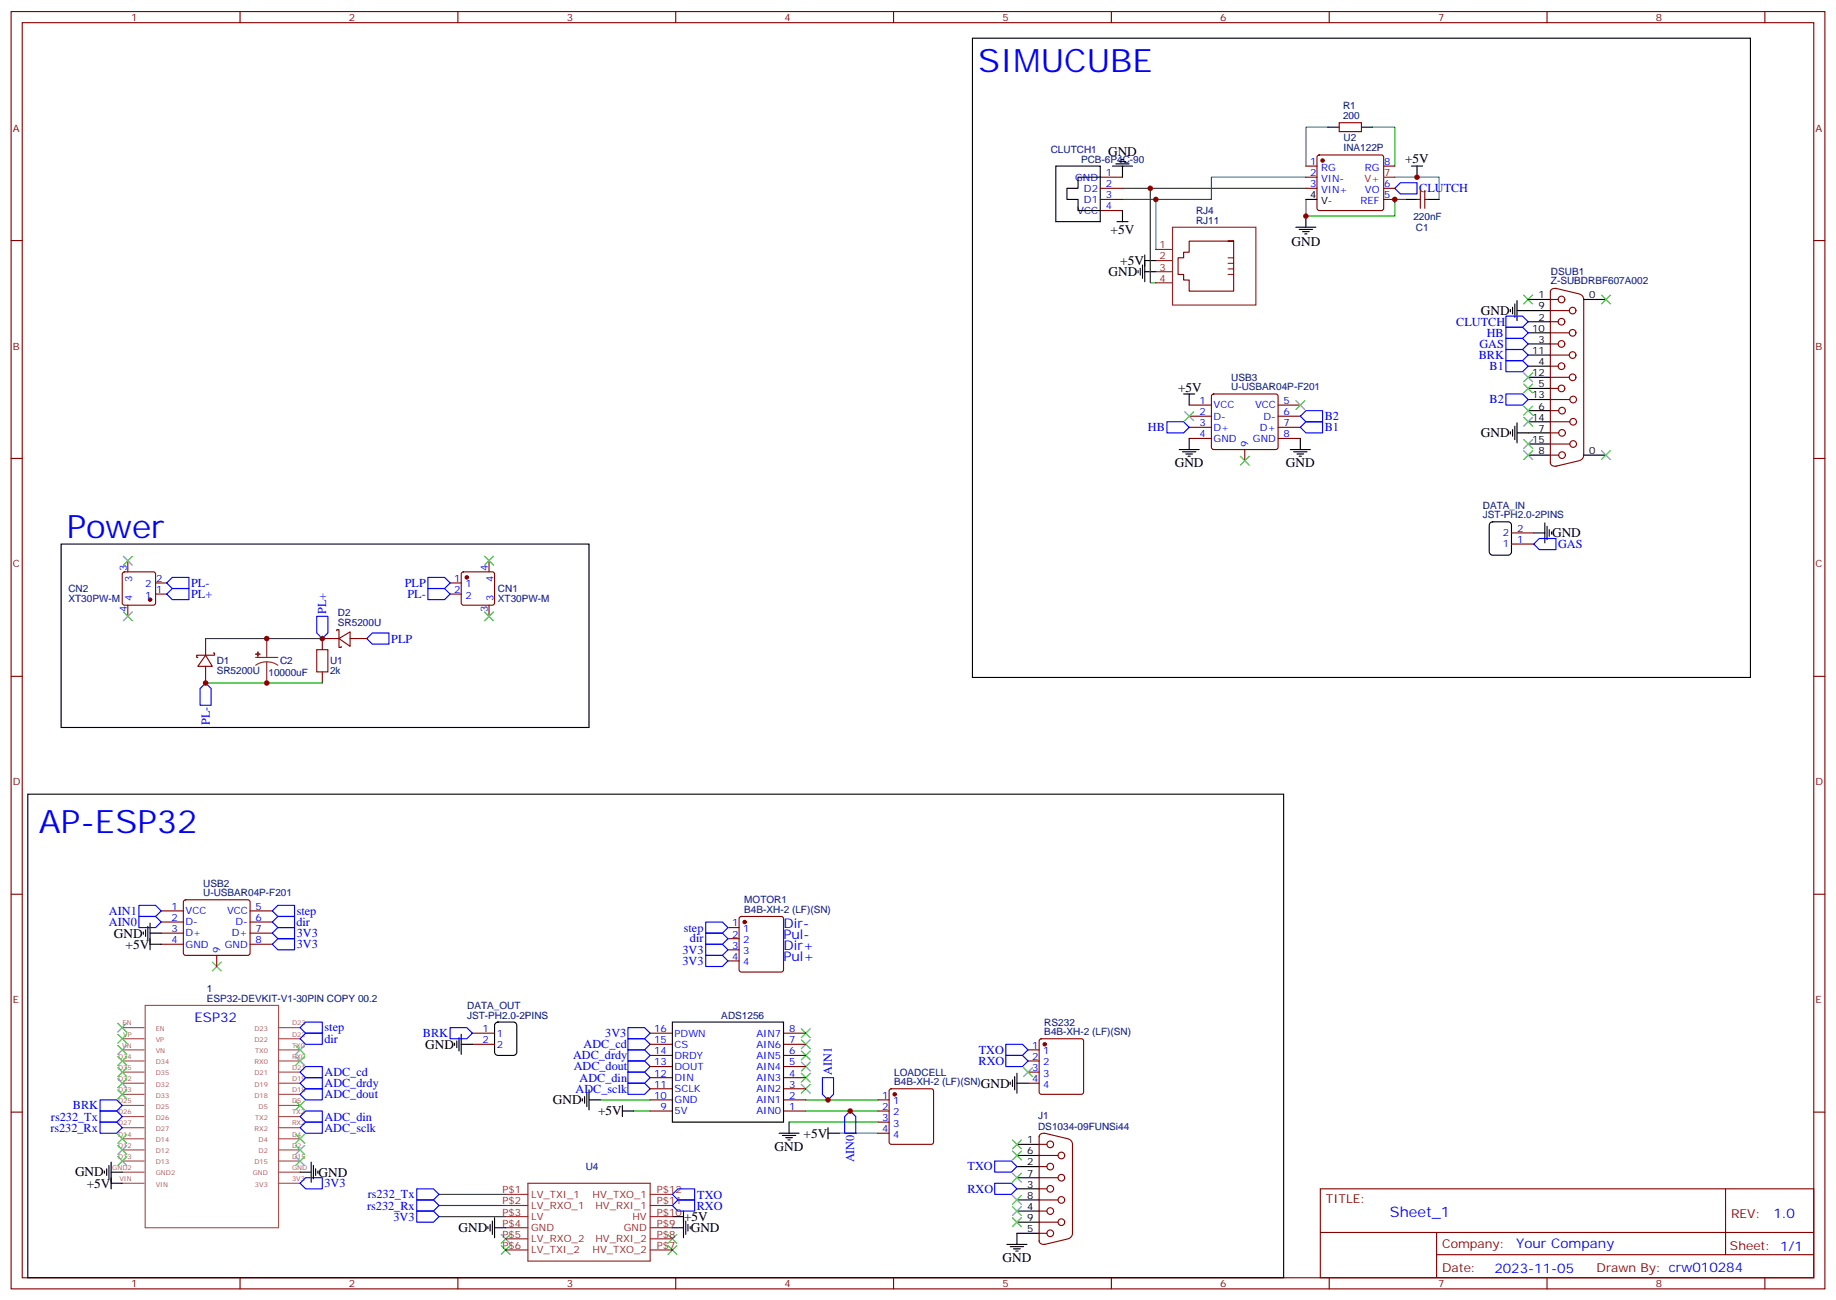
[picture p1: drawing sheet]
<svg xmlns="http://www.w3.org/2000/svg" width="583mm" height="413mm" viewBox="0 0 583 413" stroke-linecap="round" stroke-linejoin="round" font-family="sans-serif">
<g fill="none" stroke="#870000" stroke-width=".35">
<path d="M3.5 3.7h575.8v405.3h-575.8zM7.1 7.2h568.6v398.3h-568.6zM76.2 3.7v3.5M145.3 3.7v3.5M214.5 3.7v3.5M283.6 3.7v3.5M352.8 3.7v3.5M421.9 3.7v3.5M491.1 3.7v3.5M560.2 3.7v3.5M425.1 38.9h7.1v2.9h-7.1zM349.2 56.2h7.1"/>
<path d="M349.2 59.8h7.1M414.5 56.2h3.5M414.5 59.8h3.5M414.5 52.7h3.5M418.3 49.4l.4-.2h19.8l.5 .2 .2 .5v16.2l-.2 .5-.5 .2h-19.8l-.5-.2-.2-.5v-16.2zM439.2 59.8h3.5M439.2 52.7h3.5M3.5 76.3h3.6M349.2 63.3h7.1M349.2 66.8h7.1M389.8 76.5h1.8h-14.1v3.5h-1.8v1.8h-1.8v5.3h1.8v1.8h1.8v3.5h14.1v-15.9M439.2 63.3h3.5"/>
<path d="M449.8 63.3h1M450.8 60.5v5.6M452.3 63.3h1M452.3 60.5v5.6M575.7 76.3h3.6M492.1 92.6v54.3M492.1 98.6h6M492.1 95h2.5M493.9 91.5l7.4 1.8M494.1 91.6a1.31 1.31 0 0 0-2 1.1M501.4 93.3l1.1 .9 .2 .8v49.4l-.2 .9-1.1 .8M492.1 119.7h6"/>
<path d="M492.1 112.7h6M492.1 105.6h6M492.1 116.2h2.5M492.1 109.1h2.5M492.1 102.1h2.5M377.5 139.1h7M377.5 135.6h7M377.5 132.1h7M377.5 128.6h7M384.8 125.2l.4-.2h19.8l.5 .2 .2 .5v16.3l-.2 .5-.5 .2h-19.8l-.5-.3-.2-.4v-16.3zM405.7 139.1h7M405.7 135.6h7"/>
<path d="M405.7 132.1h7M405.7 128.6h7M492.1 123.3h2.5M492.3 133.8h6M492.3 126.8h6M492.3 137.4h2.5M492.3 130.3h2.5M3.5 145.5h3.6M395.1 142.7v3.5M492.1 146.8a1.41 1.41 0 0 0 2 1.1M492.3 140.9h6M492.3 144.4h2.5"/>
<path d="M501.3 146.2l-7.4 1.8M575.7 145.5h3.6M40.6 177.9v3.6M155.2 177.9v3.6M479.8 172.6h7M479.8 169.1h7M39 181.7l.5-.2h9.2l.5 .2 .2 .5v9.1l-.2 .5-.5 .3h-9.2l-.5-.3-.2-.5v-9.1zM40.6 192.1v3.5M49.4 185h3.5M49.4 188.5h3.5M142.9 185h3.5M142.9 188.5h3.5"/>
<path d="M146.6 181.7l.5-.2h9.2l.5 .2 .2 .5v9.1l-.2 .5-.5 .3h-9.2l-.5-.3-.2-.5v-9.1zM155.2 192.1v3.5M3.5 214.6h3.6M65.3 207.9l2.1 3.6h-4.6zM65.3 202.6v5.3M65.3 211.5v5.2M67.7 207.2h.4v.7h-5.7v.7h.4M102.3 213.2v3.5M106.9 200.2v-.4h.7v5.7h.7v-.4M107.6 202.6l3.5-2.1v4.6zM107.6 202.6h-5.3v3.6M111.1 202.6h5.3"/>
<path d="M575.7 214.6h3.6M3.5 283.8h3.6M51.2 299.6h7M51.2 296.1h7M51.2 292.6h7M51.2 289.1h7M58.4 285.7l.5-.2h19.8l.5 .2 .2 .5v16.3l-.3 .5-.4 .2h-19.8l-.5-.3-.2-.4v-16.3zM79.4 299.6h7M79.4 296.1h7M79.4 292.6h7M79.4 289.1h7M231.1 294.4h3.5"/>
<path d="M231.1 297.9h3.5M234.8 291l.5-.2h12.7l.5 .2 .2 .5v16.3l-.2 .5-.5 .2h-12.7l-.5-.3-.2-.4v-16.3zM575.7 283.8h3.6M68.8 303.2v3.5M231.1 301.4h3.5M231.1 304.9h3.5M149.9 331.4h7.1M149.9 327.9h7.1M206.4 338.5h7M206.4 334.9h7M206.4 331.4h7M206.4 327.9h7"/>
<path d="M248.7 338.5h7.1M248.7 334.9h7.1M248.7 331.4h7.1M248.7 327.9h7.1M326.3 333.2h3.5M326.3 336.7h3.5M330.1 329.8l.5-.2h12.7l.5 .2 .2 .5v16.3l-.3 .5-.4 .2h-12.7l-.5-.3-.3-.4v-16.3zM3.5 352.9h3.6M206.4 352.6h7M206.4 349h7M206.4 345.5h7M206.4 342h7"/>
<path d="M248.7 352.6h7.1M248.7 349h7.1M248.7 345.5h7.1M248.7 342h7.1M278.7 352.6h3.5M278.7 349h3.5M278.7 356.1h3.5M278.7 359.6h3.5M282.5 345.7l.4-.2h12.7l.5 .2 .2 .5v16.2l-.2 .5-.5 .2h-12.7l-.5-.2-.2-.5v-16.2zM326.3 340.2h3.5M326.3 343.7h3.5M575.7 352.9h3.6"/>
<path d="M329.8 370.2h2.5M329.8 363.1h2.5M329.8 377.3h2.5M329.8 366.7h6M329.8 373.7h6M329.8 360.7v33.1M329.9 360.8a1.26 1.26 0 0 1 1.8-1.1l7.3 1.7M339.2 361.5l1 .8 .2 .8v28.3l-.2 .9-1.1 .8M419.1 377.3h156.6v28.2h-156.6zM547.7 377.3v20.9M329.8 384.3h2.5M329.8 391.4h2.5"/>
<path d="M329.8 380.8h6M329.8 387.8h6M339 393.1l-7.3 1.8a1.36 1.36 0 0 1-1.8-1.2M419.1 391.1h156.5M456 398.2h119.6M456 391.1v14.1M76.2 405.5v3.5M145.3 405.5v3.5M214.5 405.5v3.5M283.6 405.5v3.5M352.8 405.5v3.5M421.9 405.5v3.5"/>
<path d="M491.1 405.5v3.5M560.2 405.5v3.5"/>
<circle cx="495.7" cy="95" r="1.06"/>
<circle cx="499.2" cy="98.6" r="1.06"/>
<circle cx="495.7" cy="116.2" r="1.06"/>
<circle cx="495.7" cy="102.1" r="1.06"/>
<circle cx="495.7" cy="109.1" r="1.06"/>
<circle cx="499.2" cy="112.7" r="1.06"/>
<circle cx="499.2" cy="119.7" r="1.06"/>
<circle cx="499.2" cy="105.6" r="1.06"/>
<circle cx="495.7" cy="123.3" r="1.06"/>
<circle cx="495.8" cy="130.3" r="1.06"/>
<circle cx="495.8" cy="137.4" r="1.06"/>
<circle cx="499.4" cy="126.8" r="1.06"/>
<circle cx="499.4" cy="133.8" r="1.06"/>
<circle cx="495.8" cy="144.4" r="1.06"/>
<circle cx="499.4" cy="140.9" r="1.06"/>
<circle cx="333.4" cy="370.2" r="1.06"/>
<circle cx="333.4" cy="363.1" r="1.06"/>
<circle cx="333.4" cy="377.3" r="1.06"/>
<circle cx="336.9" cy="366.7" r="1.06"/>
<circle cx="336.9" cy="373.7" r="1.06"/>
<circle cx="333.4" cy="384.3" r="1.06"/>
<circle cx="333.4" cy="391.4" r="1.06"/>
<circle cx="336.9" cy="387.8" r="1.06"/>
<circle cx="336.9" cy="380.8" r="1.06"/>
</g>
<g fill="none" stroke="#00f" stroke-width=".35">
<path d="M442.7 59.8l1.8-1.8h5.3v3.5h-5.3zM478 107.4h5.3l1.8 1.7-1.8 1.8h-5.3zM478 110.9h5.3l1.8 1.8-1.8 1.7h-5.3zM478 100.3h5.3l1.8 1.8-1.8 1.8h-5.3zM478 103.9h5.3l1.8 1.7-1.8 1.8h-5.3zM478 114.4h5.3l1.8 1.8-1.8 1.8h-5.3zM370.4 133.8h5.3l1.8 1.8-1.8 1.8h-5.3zM412.7 135.6l1.8-1.8h5.3v3.6h-5.3zM412.7 132.1l1.8-1.8h5.3v3.5h-5.3zM478 125h5.3l1.8 1.8-1.8 1.8h-5.3zM486.8 172.6l1.8-1.7h5.3v3.5h-5.3zM52.9 185l1.8-1.8h5.3v3.6h-5.3z"/>
<path d="M54.7 186.8h5.3v3.5h-5.3l-1.8-1.8zM100.5 195.6h3.6v5.3l-1.8 1.7-1.8-1.7zM135.8 186.8h5.3l1.8 1.7-1.8 1.8h-5.3zM135.8 183.2h5.3l1.8 1.8-1.8 1.8h-5.3zM65.3 216.7l1.7 1.8v5.3h-3.5v-5.3zM116.4 202.6l1.8-1.7h5.3v3.5h-5.3zM44.1 287.3h5.3l1.8 1.8-1.8 1.7h-5.3zM44.1 290.8h5.3l1.8 1.8-1.8 1.8h-5.3zM86.4 289.1l1.8-1.8h5.3v3.5h-5.3zM86.4 292.6l1.8-1.8h5.3v3.6h-5.3zM86.4 296.1l1.8-1.7h5.3v3.5h-5.3zM86.4 299.6l1.8-1.7h5.3v3.5h-5.3z"/>
<path d="M224 299.6h5.3l1.8 1.8-1.8 1.8h-5.3zM224 296.1h5.3l1.8 1.8-1.8 1.7h-5.3zM224 292.6h5.3l1.8 1.8-1.8 1.7h-5.3zM224 303.2h5.3l1.8 1.7-1.8 1.8h-5.3zM95.2 329.6l1.8-1.7h5.3v3.5h-5.3zM95.2 326.1l1.8-1.8h5.3v3.6h-5.3zM142.9 326.1h5.3l1.7 1.8-1.7 1.7h-5.3zM199.3 329.6h5.3l1.8 1.8-1.8 1.8h-5.3zM199.3 333.2h5.3l1.8 1.7-1.8 1.8h-5.3zM199.3 336.7h5.3l1.8 1.8-1.8 1.7h-5.3zM199.3 326.1h5.3l1.8 1.8-1.8 1.7h-5.3zM319.3 331.4h5.3l1.7 1.8-1.7 1.7h-5.3z"/>
<path d="M319.3 334.9h5.3l1.7 1.8-1.7 1.8h-5.3zM31.7 352.6h5.3l1.8 1.7-1.8 1.8h-5.3zM31.7 356.1h5.3l1.8 1.8-1.8 1.7h-5.3zM31.7 349h5.3l1.8 1.8-1.8 1.8h-5.3zM95.2 357.9l1.8-1.8h5.3v3.5h-5.3zM95.2 347.3l1.8-1.8h5.3v3.5h-5.3zM95.2 343.7l1.8-1.7h5.3v3.5h-5.3zM95.2 340.2l1.8-1.7h5.3v3.5h-5.3zM97 352.6h5.3v3.5h-5.3l-1.8-1.8zM199.3 343.7h5.3l1.8 1.8-1.8 1.8h-5.3zM199.3 340.2h5.3l1.8 1.8-1.8 1.7h-5.3zM261.1 342h3.5v5.3l-1.8 1.7-1.7-1.7z"/>
<path d="M269.9 352.6l1.7 1.7v5.3h-3.5v-5.3zM95.2 375.5l1.8-1.8h5.3v3.6h-5.3zM132.3 377.3h5.3l1.7 1.7-1.7 1.8h-5.3zM213.4 379l1.8-1.7h5.3v3.5h-5.3zM315.7 368.4h5.3l1.8 1.8-1.8 1.8h-5.3zM315.7 375.5h5.3l1.8 1.8-1.8 1.7h-5.3zM132.3 384.3h5.3l1.7 1.8-1.7 1.7h-5.3zM132.3 380.8h5.3l1.7 1.8-1.7 1.7h-5.3zM213.4 382.6l1.8-1.8h5.3v3.5h-5.3z"/>
</g>
<g fill="#870000" stroke="#870000" stroke-width=".35">
<circle cx="236.4" cy="292.6" r=".53"/>
<circle cx="284" cy="347.3" r=".53"/>
<circle cx="331.6" cy="331.4" r=".53"/>
<circle cx="148.2" cy="183.2" r=".53"/>
<circle cx="47.6" cy="190.3" r=".53"/>
<circle cx="419.8" cy="50.9" r=".53"/>
</g>
<g fill="none" stroke="#008700" stroke-width=".35">
<path d="M356.3 59.8h58.2M365.1 59.8v29.9h1.8M414.5 56.2h-30v7.1h-28.2M421.6 40.4h-7.1v12.3M435.7 40.4h7v12.3M442.7 56.2h14.1v7.1M366.9 63.3v15.9M414.5 63.3v5.3h28.2v-5.3h3.6M65.3 202.6h37M65.3 216.7h37M190.5 349h15.9M201.1 352.6h5.3"/>
<path d="M250.5 356.1h28.2M255.8 349h22.9M255.8 352.6h22.9M266.3 359.6h12.4M139.3 379h21.2M139.3 386.1h21.2M139.3 382.6h21.2"/>
</g>
<g fill="none" stroke="#000" stroke-width=".35">
<path d="M308.7 12.1h246.9v202.9h-246.9zM335.1 52.7h14.1v17.6h-14.1zM349.2 56.2h-7v3.6h-3.5v3.5h3.5v3.5h7M353.1 52.7h6.4M354.2 52h4.2M355.2 51.3h2.2M356 50.6h.7M356.3 52.7v3.5M421.6 40.4h3.5M432.2 40.4h3.5M448 52.7h3.6M449.8 52.7v3.5"/>
<path d="M354.5 70.3h3.6M356.3 66.8v3.5M411.3 72.1h6.4M412.4 72.8h4.2M413.5 73.5h2.1M414.2 74.2h.7M414.5 63.3h3.5M414.5 68.6v3.5M446.3 63.3h3.5M453.3 63.3h3.5M361.2 85.9v.7M361.9 85.2v2.1"/>
<path d="M362.7 84.1v4.2M363.4 82.7h3.5M363.4 80.9v8.5M363.4 86.2h3.5M479.4 98.2v.7M480.1 97.5v2.1M480.8 96.4v4.3M481.5 98.6h10.6M481.5 95.4v6.3M485.1 95h7M502.7 95h7.1M485.1 119.7h7"/>
<path d="M485.1 112.7h7M485.1 105.6h7M485.1 116.2h7M485.1 109.1h7M485.1 102.1h7M375.7 125h3.5M377.5 125v3.6M377.5 139.1v3.6M412.7 139.1v3.6M479.4 137v.7M480.1 136.3v2.1M480.8 135.3v4.2"/>
<path d="M481.5 137.4h10.6M481.5 134.2v6.3M485.1 133.8h7M485.1 126.8h7M485.1 130.3h7M485.1 123.3h7M374.3 142.7h6.3M375.4 143.4h4.2M376.4 144.1h2.1M377.1 144.8h.7M409.6 142.7h6.3M410.6 143.4h4.3"/>
<path d="M411.7 144.1h2.1M412.4 144.8h.7M485.1 140.9h7M485.1 144.4h7M502.7 144.4h7.1M19.4 172.6h167.6v58.3h-167.6zM473 166l.8-.4h4.9l.9 .4 .2 .7v8.4l-.5 .9-.6 .2h-4.9l-.9-.5-.2-.6v-8.4zM486.8 169.1h3.6M490.4 165.9v6.4M491.1 167v4.2M491.8 168.1v2.1M492.5 168.8v.7"/>
<path d="M8.8 252h398.7v153.5h-398.7zM45.5 295.8v.7M46.2 295.1v2.1M46.9 294v4.2M47.6 296.1h3.6M47.6 292.9v8.5M47.6 299.6h3.6M144.3 331v.8M145 330.3v2.2M145.7 329.3v4.2M146.4 331.4h3.5M146.4 328.2v6.4"/>
<path d="M157.2 324.8l.8-.5h5l.8 .5 .2 .6v8.5l-.4 .8-.6 .2h-5l-.8-.5-.2-.5v-8.5zM213.4 324.3h35.3v31.8h-35.3zM184.9 348.7v.7M185.6 348v2.1M186.3 346.9v4.3M187 349h3.5M187 345.9v6.3M197.6 352.6h3.5M197.6 350.8v3.5M247.3 359.6h6.3M250.5 356.1v3.5M262.8 359.6h3.5"/>
<path d="M262.8 357.9v3.5M320.7 343.4v.7M321.4 342.7v2.1M322.1 341.6v4.3M322.8 343.7h3.5M322.8 340.6v6.3M33.2 371.6v.7M33.9 370.9v2.1M34.6 369.9v4.2M35.3 375.5h3.5M35.3 368.8v8.5M35.3 372h3.5"/>
<path d="M95.2 372h3.6M98.8 368.8v6.3M99.5 369.9v4.2M100.2 370.9v2.1M100.9 371.6v.7M248.4 360.3h4.2M249.4 361h2.1M250.1 361.7h.7M322.8 363.1h7M322.8 370.2h7M322.8 377.3h7M322.8 366.7h7"/>
<path d="M322.8 373.7h7M154.9 389.3v.7M155.6 388.5v2.2M156.3 387.5v4.2M157 389.6h3.5M157 386.4v6.4M213.4 386.1h3.6M213.4 389.6h3.6M217 384.3v8.5M217.7 387.5v4.2M218.4 388.5v2.2M219.1 389.3v.7"/>
<path d="M319.6 394.9h6.4M320.7 395.6h4.2M321.7 396.3h2.1M322.4 397h.7M322.8 384.3h7M322.8 380.8h7M322.8 387.8h7M329.8 391.4h-7v3.5"/>
</g>
<g fill="none" stroke="#3c3" stroke-width=".35">
<path d="M483.7 93.6l2.8 2.8M486.5 93.6l-2.8 2.8M508.4 93.6l2.8 2.8M511.2 93.6l-2.8 2.8M483.7 118.3l2.8 2.8M486.5 118.3l-2.8 2.8M376.1 130.7l2.8 2.8M378.9 130.7l-2.8 2.8M411.3 127.1l2.9 2.9M414.2 127.1l-2.9 2.9M483.7 121.8l2.8 2.9M483.7 128.9l2.8 2.8"/>
<path d="M483.7 132.4l2.8 2.9M483.7 139.5l2.8 2.8M486.5 121.8l-2.8 2.9M486.5 128.9l-2.8 2.8M486.5 132.4l-2.8 2.9M486.5 139.5l-2.8 2.8M393.7 144.8l2.8 2.8M396.5 144.8l-2.8 2.8M483.7 143l2.8 2.8M486.5 143l-2.8 2.8M508.4 143l2.8 2.8M511.2 143l-2.8 2.8"/>
<path d="M39.2 176.5l2.8 2.9M42 176.5l-2.8 2.9M153.8 176.5l2.8 2.9M156.6 176.5l-2.8 2.9M39.2 194.2l2.8 2.8M42 194.2l-2.8 2.8M153.8 194.2l2.8 2.8M156.6 194.2l-2.8 2.8M67.4 305.3l2.8 2.8M70.2 305.3l-2.8 2.8M37.4 324.7l2.8 2.8M37.4 328.2l2.8 2.8"/>
<path d="M37.4 331.8l2.8 2.8M37.4 335.3l2.8 2.8M37.4 338.8l2.8 2.8M40.2 324.7l-2.8 2.8M40.2 328.2l-2.8 2.8M40.2 331.8l-2.8 2.8M40.2 335.3l-2.8 2.8M40.2 338.8l-2.8 2.8M93.8 331.8l2.9 2.8M93.8 335.3l2.9 2.8M96.7 331.8l-2.9 2.8M96.7 335.3l-2.9 2.8"/>
<path d="M254.4 337l2.8 2.9M254.4 333.5l2.8 2.8M254.4 330l2.8 2.8M254.4 326.5l2.8 2.8M257.2 337l-2.8 2.9M257.2 333.5l-2.8 2.8M257.2 330l-2.8 2.8M257.2 326.5l-2.8 2.8M324.9 338.8l2.8 2.8M327.7 338.8l-2.8 2.8M37.4 342.3l2.8 2.9M37.4 360l2.8 2.8"/>
<path d="M37.4 345.9l2.8 2.8M40.2 342.3l-2.8 2.9M40.2 360l-2.8 2.8M40.2 345.9l-2.8 2.8M93.8 349.4l2.9 2.8M93.8 360l2.9 2.8M96.7 349.4l-2.9 2.8M96.7 360l-2.9 2.8M254.4 344.1l2.8 2.8M254.4 340.6l2.8 2.8M257.2 344.1l-2.8 2.8M257.2 340.6l-2.8 2.8"/>
<path d="M37.4 363.5l2.8 2.8M37.4 367l2.8 2.9M40.2 363.5l-2.8 2.8M40.2 367l-2.8 2.9M93.8 363.5l2.9 2.8M93.8 367l2.9 2.9M96.7 363.5l-2.9 2.8M96.7 367l-2.9 2.9M321.4 365.3l2.8 2.8M321.4 372.3l2.8 2.8M321.4 379.4l2.8 2.8M321.4 361.7l2.8 2.9"/>
<path d="M324.2 365.3l-2.8 2.8M324.2 372.3l-2.8 2.8M324.2 379.4l-2.8 2.8M324.2 361.7l-2.8 2.9M159.1 395.3l2.8 2.8M159.1 391.7l2.8 2.8M161.9 395.3l-2.8 2.8M161.9 391.7l-2.8 2.8M212 395.3l2.8 2.8M212 391.7l2.8 2.8M214.8 395.3l-2.8 2.8M214.8 391.7l-2.8 2.8"/>
<path d="M321.4 386.4l2.8 2.9M321.4 382.9l2.8 2.8M324.2 386.4l-2.8 2.9M324.2 382.9l-2.8 2.8"/>
</g>
<g fill="none" stroke="#8c2424" stroke-width=".35">
<path d="M366.9 79.2h5.3M372.2 72.1h26.4v24.7h-26.4zM366.9 82.7h5.3M366.9 86.2h5.3M366.9 89.7h5.3M389.8 81.8h1.8M389.8 83.6h1.8M389.8 85.3h1.8M389.8 87.1h1.8M81.1 208.6h7.1M84.7 210l1.8 .3 1.7 .8M84.7 210l-1.9 .3-1.7 .8"/>
<path d="M84.7 202.6v6M84.7 210v6.7M160.5 379h7.1M167.6 375.5h38.8v24.7h-38.8zM206.4 379h7M160.5 382.6h7.1M160.5 386.1h7.1M160.5 389.6h7.1M160.5 393.1h7.1M160.5 396.7h7.1M206.4 382.6h7M206.4 386.1h7"/>
<path d="M206.4 389.6h7M206.4 393.1h7M206.4 396.7h7"/>
</g>
<g fill="none" stroke="#a64a4a" stroke-width=".35">
<path d="M46.1 319.1h42.3v70.5h-42.3zM38.8 336.7h6.9M38.8 333.2h6.9M38.8 329.6h6.9M38.8 326.1h6.9M88.3 336.7h6.9M88.3 333.2h6.9M88.3 329.6h6.9M88.3 326.1h6.9M38.8 357.9h6.9M38.8 354.3h6.9M38.8 350.8h6.9"/>
<path d="M38.8 347.3h6.9M38.8 343.7h6.9M38.8 340.2h6.9M88.3 357.9h6.9M88.3 354.3h6.9M88.3 350.8h6.9M88.3 347.3h6.9M88.3 343.7h6.9M88.3 340.2h6.9M38.8 375.5h6.9M38.8 372h6.9M38.8 368.4h6.9"/>
<path d="M38.8 364.9h6.9M38.8 361.4h6.9M88.3 375.5h6.9M88.3 372h6.9M88.3 368.4h6.9M88.3 364.9h6.9M88.3 361.4h6.9"/>
</g>
<path d="M100.5 206.2h3.6v7h-3.6z" fill="none" stroke="#a10000" stroke-width=".35"/>
<g fill="#8c2424" stroke="#8c2424" stroke-width=".35">
<path d="M81.1 207.6h1.4z"/>
<path d="M81.8 206.9l.1 1.4z"/>
</g>
<path d="M439.2 56.2h3.5" fill="none" stroke="#f00" stroke-width=".35"/>
<g fill="#c00">
<circle cx="102.3" cy="202.6" r=".88"/>
<circle cx="65.3" cy="216.7" r=".88"/>
<circle cx="84.7" cy="216.7" r=".88"/>
<circle cx="414.5" cy="68.6" r=".88"/>
<circle cx="449.8" cy="56.2" r=".88"/>
<circle cx="442.7" cy="63.3" r=".88"/>
<circle cx="366.9" cy="63.3" r=".88"/>
<circle cx="365.1" cy="59.8" r=".88"/>
<circle cx="262.8" cy="349" r=".88"/>
<circle cx="269.9" cy="352.6" r=".88"/>
<circle cx="84.7" cy="202.6" r=".88"/>
</g>
<g font-size="10.2" fill="#00f">
<text x="310.4" y="22.7">SIMUCUBE</text>
<text x="21.2" y="170.9">Pow</text>
<text x="41.9" y="170.9">er</text>
<text x="12.3" y="264.4">AP-ESP32</text>
</g>
<text font-size="4.6" fill="#00f" x="441.2" y="386.3">Sheet_1</text>
<g font-size="4.2">
<text x="351.7" y="49.5">GND</text>
<text x="446" y="51.7">+5V</text>
<text x="352.5" y="74.3">+5V</text>
<text x="409.9" y="78.2">GND</text>
<text x="351.9" y="87.7">GND</text>
<text x="355.6" y="84.1">+5V</text>
<text x="470.1" y="100">GND</text>
<text x="373.9" y="124.3">+5V</text>
<text x="470.1" y="138.8">GND</text>
<text x="372.9" y="148.3">GND</text>
<text x="408.2" y="148.3">GND</text>
<text x="492.7" y="170.5">GND</text>
<text x="36.2" y="297.5">GND</text>
<text x="39.9" y="301">+5V</text>
<text x="134.9" y="332.8">GND</text>
<text x="311.3" y="345.2">GND</text>
<text x="175.5" y="350.4">GND</text>
<text x="189.8" y="353.9">+5V</text>
<text x="245.9" y="365.3">GND</text>
<text x="255.1" y="361">+5V</text>
<text x="23.8" y="373.3">GND</text>
<text x="27.5" y="376.9">+5V</text>
<text x="101.1" y="373.4">GND</text>
<text x="217.1" y="387.5">+5V</text>
<text x="145.5" y="391">GND</text>
<text x="219.3" y="391">GND</text>
<text x="318.2" y="400.5">GND</text>
</g>
<g font-size="4.2" fill="#00f">
<text x="248.7" y="294.4">Dir-</text>
<text x="248.7" y="297.9">Pul-</text>
<text x="248.7" y="301.4">Dir+</text>
<text x="248.7" y="304.9">Pul+</text>
<text x="61.7" y="324.3">ESP32</text>
<text x="562.9" y="386.5">1.0</text>
<text x="481.3" y="396.1">Your Company</text>
<text x="474.4" y="403.9">2023-11-05</text>
<text x="537.2" y="403.8">010284</text>
</g>
<g font-size="3.9" fill="#00f">
<text x="450.5" y="61.1">CLUTCH</text>
<text x="462.3" y="103.3">CLUTCH</text>
<text x="472" y="106.9">HB</text>
<text x="469.4" y="113.9">BRK</text>
<text x="469.6" y="110.4">GAS</text>
<text x="472.8" y="117.5">B1</text>
<text x="472.8" y="128">B2</text>
<text x="364.4" y="136.9">HB</text>
<text x="420.5" y="136.9">B1</text>
<text x="420.5" y="133.4">B2</text>
<text x="494.6" y="173.9">GAS</text>
<text x="60.7" y="189.8">PL+</text>
<text x="60.7" y="186.2">PL-</text>
<text x="128.5" y="186.2">PLP</text>
<text x="129.3" y="189.8">PL-</text>
<text x="103.6" y="194.9" transform="rotate(-90 103.6 194.9)">PL+</text>
<text x="124.2" y="204">PLP</text>
<text x="66.6" y="230.2" transform="rotate(-90 66.6 230.2)">PL-</text>
<text x="34.6" y="290.3">AIN1</text>
<text x="34.6" y="293.9">AIN0</text>
<text x="94.1" y="293.9">dir</text>
<text x="94.2" y="290.3">step</text>
<text x="94.2" y="297.4">3V3</text>
<text x="217.1" y="295.6">step</text>
<text x="219" y="299">dir</text>
<text x="94.2" y="300.9">3V3</text>
<text x="216.6" y="302.7">3V3</text>
<text x="216.6" y="306.2">3V3</text>
<text x="103" y="327.3">step</text>
<text x="134.3" y="329.1">BRK</text>
<text x="192.1" y="329.2">3V3</text>
<text x="103" y="330.8">dir</text>
<text x="185.2" y="332.6">ADC_cd</text>
<text x="310.7" y="334.3">TXO</text>
<text x="103" y="341.5">ADC_cd</text>
<text x="181.9" y="336.2">ADC_drdy</text>
<text x="182.1" y="339.7">ADC_dout</text>
<text x="264.1" y="341.1" transform="rotate(-90 264.1 341.1)">AIN1</text>
<text x="310.6" y="337.9">RXO</text>
<text x="103" y="345.1">ADC_drdy</text>
<text x="182.7" y="346.7">ADC_sclk</text>
<text x="184" y="343.2">ADC_din</text>
<text x="23.1" y="352.1">BRK</text>
<text x="103" y="348.6">ADC_dout</text>
<text x="16" y="359.1">rs232_Rx</text>
<text x="16.2" y="355.6">rs232_Tx</text>
<text x="103" y="359.2">ADC_sclk</text>
<text x="103" y="355.6">ADC_din</text>
<text x="271.1" y="368.9" transform="rotate(-90 271.1 368.9)">AIN0</text>
<text x="307.1" y="371.4">TXO</text>
<text x="103" y="376.8">3V3</text>
<text x="116.5" y="383.8">rs232_Rx</text>
<text x="116.7" y="380.3">rs232_Tx</text>
<text x="221.2" y="383.9">RXO</text>
<text x="221.3" y="380.5">TXO</text>
<text x="307.1" y="378.5">RXO</text>
<text x="124.9" y="387.4">3V3</text>
</g>
<g font-size="3.9" fill="#800">
<text x="420.9" y="381.8">TITLE:</text>
<text x="549.5" y="386.5">REV:</text>
<text x="457.8" y="396">Company:</text>
<text x="549.1" y="396.7">Sheet: 1/1</text>
<text x="457.8" y="403.7">Date:</text>
<text x="506.8" y="403.8">Draw</text>
<text x="517" y="403.8">n By: crw</text>
</g>
<g font-size="3.2" fill="#800">
<text x="41.6" y="6.7">1</text>
<text x="110.8" y="6.7">2</text>
<text x="179.9" y="6.7">3</text>
<text x="249.1" y="6.7">4</text>
<text x="318.2" y="6.7">5</text>
<text x="387.3" y="6.7">6</text>
<text x="456.5" y="6.7">7</text>
<text x="525.6" y="6.7">8</text>
<text x="4.1" y="41.8">A</text>
<text x="576.3" y="41.8">A</text>
<text x="4.1" y="110.9">B</text>
<text x="576.3" y="110.9">B</text>
<text x="4.1" y="180.1">C</text>
<text x="576.3" y="180.1">C</text>
<text x="4.1" y="249.2">D</text>
<text x="576.3" y="249.2">D</text>
<text x="4.1" y="318.3">E</text>
<text x="576.3" y="318.3">E</text>
<text x="41.6" y="408.5">1</text>
<text x="110.8" y="408.5">2</text>
<text x="179.9" y="408.5">3</text>
<text x="249.1" y="408.5">4</text>
<text x="318.2" y="408.5">5</text>
<text x="387.3" y="408.5">6</text>
<text x="456.5" y="408.5">7</text>
<text x="525.6" y="408.5">8</text>
</g>
<g font-size="3.2" fill="#000080">
<text x="426.3" y="34.7">R1</text>
<text x="426.3" y="37.9">200</text>
<text x="426.5" y="48">INA122P</text>
<text x="426.5" y="44.8">U2</text>
<text x="333.5" y="48.6">CLUTCH1</text>
<text x="343.2" y="51.6">PCB-6P4C-90</text>
<text x="379.7" y="71">RJ11</text>
<text x="379.7" y="67.8">RJ4</text>
<text x="448.7" y="69.7">220nF</text>
<text x="449.4" y="73.3">C1</text>
<text x="492.3" y="87.2">DSUB1</text>
<text x="492.3" y="90.2">Z-SUBDRBF607A002</text>
<text x="390.8" y="123.9">U-USBAR04P-F201</text>
<text x="390.8" y="120.8">USB3</text>
<text x="470.7" y="161.5">DATA_IN</text>
<text x="470.7" y="164.5">JST-PH2.0-2PINS</text>
<text x="21.7" y="191.1">XT30PW-M</text>
<text x="21.7" y="187.9">CN2</text>
<text x="158" y="191.1">XT30PW-M</text>
<text x="158" y="187.9">CN1</text>
<text x="107.3" y="195.6">D2</text>
<text x="107.3" y="198.8">SR5200U</text>
<text x="68.8" y="214">SR5200U</text>
<text x="68.8" y="210.8">D1</text>
<text x="85.2" y="214.4">10000uF</text>
<text x="88.9" y="210.8">C2</text>
<text x="104.8" y="214">2k</text>
<text x="104.8" y="210.9">U1</text>
<text x="64.5" y="281.4">USB2</text>
<text x="64.5" y="284.4">U-USBAR04P-F201</text>
<text x="236.2" y="286.7">MOTOR1</text>
<text x="236.2" y="289.7">B4B-XH-2 (LF)(SN)</text>
<text x="65.7" y="318">ESP32-DEVKIT-V1-30PIN COPY 00.2</text>
<text x="65.7" y="314.9">1</text>
<text x="148.3" y="323.3">JST-PH2.0-2PINS</text>
<text x="148.3" y="320.1">DATA_OUT</text>
<text x="229" y="323.3">ADS1256</text>
<text x="331.5" y="328.5">B4B-XH-2 (LF)(SN)</text>
<text x="331.5" y="325.5">RS232</text>
<text x="283.9" y="341.3">LOADCELL</text>
<text x="283.9" y="344.4">B4B-XH-2 (LF)(SN)</text>
<text x="329.5" y="358.5">DS1034-09FUNSi44</text>
<text x="329.5" y="355.2">J1</text>
<text x="185.9" y="371.3">U4</text>
</g>
<g font-size="3.2" fill="#00f">
<text x="415.9" y="52.4">1</text>
<text x="439.4" y="52.4">8</text>
<text x="341.3" y="57.3">GND</text>
<text x="351" y="55.9">1</text>
<text x="351" y="59.4">2</text>
<text x="415.9" y="55.9">2</text>
<text x="415.9" y="59.4">3</text>
<text x="419.3" y="54.1">RG</text>
<text x="419.3" y="57.6">VIN-</text>
<text x="433.2" y="54.1">RG</text>
<text x="439.4" y="59.4">6</text>
<text x="344.1" y="60.8">D2</text>
<text x="344.1" y="64.3">D1</text>
<text x="351" y="62.9">3</text>
<text x="419.3" y="61.2">VIN+</text>
<text x="431.9" y="64.7">REF</text>
<text x="433.2" y="61.2">VO</text>
<text x="439.4" y="62.9">5</text>
<text x="341.9" y="67.9">VCC</text>
<text x="351" y="66.5">4</text>
<text x="380.7" y="131.7">2</text>
<text x="380.7" y="128.2">1</text>
<text x="385.2" y="129.6">VCC</text>
<text x="398.4" y="129.6">VCC</text>
<text x="407.5" y="128.2">5</text>
<text x="407.5" y="131.7">6</text>
<text x="380.7" y="135.3">3</text>
<text x="385.2" y="136.7">D+</text>
<text x="385.2" y="133.1">D-</text>
<text x="399.9" y="136.7">D+</text>
<text x="401.1" y="133.1">D-</text>
<text x="407.5" y="135.3">7</text>
<text x="380.7" y="138.8">4</text>
<text x="385.2" y="140.2">GND</text>
<text x="396.2" y="142" transform="rotate(-90 396.2 142)">9</text>
<text x="397.7" y="140.2">GND</text>
<text x="407.5" y="138.8">8</text>
<text x="477.1" y="173.7">1</text>
<text x="477.1" y="170.2">2</text>
<text x="481.5" y="172.3">1</text>
<text x="481.5" y="168.8">2</text>
<text x="40.2" y="181.3" transform="rotate(-90 40.2 181.3)">3</text>
<text x="42" y="184.8" transform="rotate(-90 42 184.8)">3</text>
<text x="49.6" y="184.6">2</text>
<text x="144.2" y="184.6">1</text>
<text x="154.9" y="181.3" transform="rotate(-90 154.9 181.3)">4</text>
<text x="156.6" y="184.8" transform="rotate(-90 156.6 184.8)">4</text>
<text x="42" y="190.7" transform="rotate(-90 42 190.7)">4</text>
<text x="46.1" y="189.9">1</text>
<text x="46.1" y="186.4">2</text>
<text x="49.6" y="188.2">1</text>
<text x="144.2" y="188.2">2</text>
<text x="147.7" y="186.4">1</text>
<text x="147.7" y="189.9">2</text>
<text x="156.6" y="190.7" transform="rotate(-90 156.6 190.7)">3</text>
<text x="40.2" y="194.2" transform="rotate(-90 40.2 194.2)">4</text>
<text x="154.9" y="194.2" transform="rotate(-90 154.9 194.2)">3</text>
<text x="54.4" y="292.2">2</text>
<text x="54.4" y="288.7">1</text>
<text x="58.9" y="293.7">D-</text>
<text x="58.9" y="290.1">VCC</text>
<text x="72.1" y="290.1">VCC</text>
<text x="74.8" y="293.7">D-</text>
<text x="81.1" y="288.7">5</text>
<text x="81.1" y="292.2">6</text>
<text x="54.4" y="299.3">4</text>
<text x="54.4" y="295.8">3</text>
<text x="58.9" y="297.2">D+</text>
<text x="73.6" y="297.2">D+</text>
<text x="81.1" y="295.8">7</text>
<text x="81.1" y="299.3">8</text>
<text x="232.4" y="294">1</text>
<text x="232.4" y="297.5">2</text>
<text x="235.9" y="295.8">1</text>
<text x="235.9" y="299.3">2</text>
<text x="58.9" y="300.7">GND</text>
<text x="69.8" y="302.5" transform="rotate(-90 69.8 302.5)">9</text>
<text x="71.4" y="300.7">GND</text>
<text x="232.4" y="301.1">3</text>
<text x="232.4" y="304.6">4</text>
<text x="235.9" y="302.8">3</text>
<text x="235.9" y="306.4">4</text>
<text x="153.2" y="327.5">1</text>
<text x="157.7" y="328.9">1</text>
<text x="207.6" y="327.5">16</text>
<text x="214.1" y="328.9">PDWN</text>
<text x="240.1" y="328.9">AIN7</text>
<text x="250.5" y="327.5">8</text>
<text x="153.2" y="331">2</text>
<text x="157.7" y="332.5">2</text>
<text x="207.6" y="334.6">14</text>
<text x="207.6" y="331">15</text>
<text x="214.1" y="336">DRDY</text>
<text x="214.1" y="332.5">CS</text>
<text x="240.1" y="336">AIN5</text>
<text x="240.1" y="332.5">AIN6</text>
<text x="250.5" y="334.6">6</text>
<text x="250.5" y="331">7</text>
<text x="327.7" y="332.8">1</text>
<text x="331.2" y="334.6">1</text>
<text x="207.6" y="341.6">12</text>
<text x="207.6" y="338.1">13</text>
<text x="214.1" y="339.5">DOUT</text>
<text x="240.1" y="339.5">AIN4</text>
<text x="250.5" y="341.6">4</text>
<text x="250.5" y="338.1">5</text>
<text x="327.7" y="336.3">2</text>
<text x="327.7" y="339.9">3</text>
<text x="331.2" y="338.1">2</text>
<text x="331.2" y="341.6">3</text>
<text x="207.6" y="345.2">11</text>
<text x="214.1" y="346.6">SCLK</text>
<text x="214.1" y="343">DIN</text>
<text x="240.1" y="346.6">AIN2</text>
<text x="240.1" y="343">AIN3</text>
<text x="250.5" y="345.2">3</text>
<text x="327.7" y="343.4">4</text>
<text x="331.2" y="345.2">4</text>
<text x="207.6" y="348.7">10</text>
<text x="209.6" y="352.2">9</text>
<text x="214.1" y="353.6">5V</text>
<text x="214.1" y="350.1">GND</text>
<text x="240.1" y="353.6">AIN0</text>
<text x="240.1" y="350.1">AIN1</text>
<text x="250.5" y="352.2">1</text>
<text x="250.5" y="348.7">2</text>
<text x="280" y="348.7">1</text>
<text x="280" y="352.2">2</text>
<text x="283.5" y="350.4">1</text>
<text x="283.5" y="354">2</text>
<text x="280" y="355.7">3</text>
<text x="280" y="359.3">4</text>
<text x="283.5" y="357.5">3</text>
<text x="283.5" y="361">4</text>
</g>
<g font-size="3.2" fill="#f00">
<text x="433.1" y="57.6">V+</text>
<text x="439.4" y="55.9">7</text>
</g>
<g font-size="3.2">
<text x="415.9" y="62.9">4</text>
<text x="419.3" y="64.7">V-</text>
<text x="488.3" y="94.7">1</text>
<text x="504.5" y="94.7">0</text>
<text x="488.3" y="98.2">9</text>
<text x="488.3" y="101.7">2</text>
<text x="486.3" y="105.3">10</text>
<text x="486.3" y="112.3">11</text>
<text x="488.3" y="108.8">3</text>
<text x="486.3" y="119.4">12</text>
<text x="488.3" y="115.9">4</text>
<text x="488.3" y="122.9">5</text>
<text x="486.3" y="126.4">13</text>
<text x="488.3" y="130">6</text>
<text x="486.3" y="133.5">14</text>
<text x="488.3" y="137">7</text>
<text x="486.3" y="140.5">15</text>
<text x="488.3" y="144.1">8</text>
<text x="504.5" y="144.1">0</text>
<text x="326.1" y="362.8">1</text>
<text x="326.1" y="369.9">2</text>
<text x="326.1" y="366.3">6</text>
<text x="326.1" y="376.9">3</text>
<text x="326.1" y="373.4">7</text>
<text x="326.1" y="384">4</text>
<text x="326.1" y="380.4">8</text>
<text x="326.1" y="387.5">9</text>
<text x="326.1" y="391">5</text>
</g>
<g font-size="3.2" fill="#8d2323">
<text x="368" y="78.8">1</text>
<text x="368" y="82.3">2</text>
<text x="368" y="85.9">3</text>
<text x="368" y="89.4">4</text>
<text x="159.5" y="378.7">P$1</text>
<text x="159.5" y="382.2">P$2</text>
<text x="168.6" y="380.1">LV_TXI_1</text>
<text x="168.6" y="383.6">LV_RXO_1</text>
<text x="188.1" y="380.1">HV_TXO_1</text>
<text x="189" y="383.6">HV_RXI_1</text>
<text x="208.5" y="378.7">P$12</text>
<text x="208.5" y="382.2">P$11</text>
<text x="159.5" y="385.7">P$3</text>
<text x="159.5" y="389.3">P$4</text>
<text x="168.6" y="387.1">LV</text>
<text x="200.8" y="387.1">HV</text>
<text x="208.5" y="385.7">P$10</text>
<text x="208.5" y="389.3">P$9</text>
<text x="159.5" y="392.8">P$5</text>
<text x="168.6" y="390.7">GND</text>
<text x="168.6" y="394.2">LV_RXO_2</text>
<text x="189" y="394.2">HV_RXI_2</text>
<text x="198" y="390.7">GND</text>
<text x="208.5" y="392.8">P$8</text>
<text x="159.5" y="396.3">P$6</text>
<text x="168.6" y="397.7">LV_TXI_2</text>
<text x="188.1" y="397.7">HV_TXO_2</text>
<text x="208.5" y="396.3">P$7</text>
</g>
<g font-size="2.1" fill="#a54b4b">
<text x="38.9" y="325.4">EN</text>
<text x="39.1" y="328.9">VP</text>
<text x="49.4" y="327.1">EN</text>
<text x="80.7" y="327.1">D23</text>
<text x="92.7" y="328.9">D22</text>
<text x="92.7" y="325.4">D23</text>
<text x="37.5" y="336">D34</text>
<text x="38.8" y="332.5">VN</text>
<text x="49.4" y="334.2">VN</text>
<text x="49.4" y="330.7">VP</text>
<text x="80.7" y="330.7">D22</text>
<text x="81" y="334.2">TX0</text>
<text x="92.7" y="336">RX0</text>
<text x="92.7" y="332.5">TX0</text>
<text x="37.5" y="339.5">D35</text>
<text x="49.4" y="341.3">D35</text>
<text x="49.4" y="337.7">D34</text>
<text x="80.7" y="341.3">D21</text>
<text x="80.8" y="337.7">RX0</text>
<text x="92.7" y="339.5">D21</text>
<text x="37.5" y="346.6">D33</text>
<text x="37.5" y="343.1">D32</text>
<text x="49.4" y="344.8">D32</text>
<text x="80.7" y="344.8">D19</text>
<text x="92.7" y="346.6">D18</text>
<text x="92.7" y="343.1">D19</text>
<text x="37.5" y="353.6">D26</text>
<text x="37.5" y="350.1">D25</text>
<text x="49.4" y="351.8">D25</text>
<text x="49.4" y="348.3">D33</text>
<text x="80.7" y="348.3">D18</text>
<text x="82.1" y="351.8">D5</text>
<text x="92.7" y="353.6">TX2</text>
<text x="92.7" y="350.1">D5</text>
<text x="37.5" y="357.2">D27</text>
<text x="49.4" y="358.9">D27</text>
<text x="49.4" y="355.4">D26</text>
<text x="80.8" y="358.9">RX2</text>
<text x="81" y="355.4">TX2</text>
<text x="92.7" y="357.2">RX2</text>
<text x="37.5" y="364.2">D12</text>
<text x="37.5" y="360.7">D14</text>
<text x="49.4" y="366">D12</text>
<text x="49.4" y="362.4">D14</text>
<text x="82.1" y="366">D2</text>
<text x="82.1" y="362.4">D4</text>
<text x="92.7" y="364.2">D2</text>
<text x="92.7" y="360.7">D4</text>
<text x="35.6" y="371.3">GND2</text>
<text x="37.5" y="367.7">D13</text>
<text x="49.4" y="369.5">D13</text>
<text x="80.7" y="369.5">D15</text>
<text x="92.7" y="371.3">GND</text>
<text x="92.7" y="367.7">D15</text>
<text x="37.9" y="374.8">VIN</text>
<text x="49.4" y="376.5">VIN</text>
<text x="49.4" y="373">GND2</text>
<text x="80.2" y="373">GND</text>
<text x="80.9" y="376.5">3V3</text>
<text x="92.7" y="374.8">3V3</text>
</g>
</svg>
